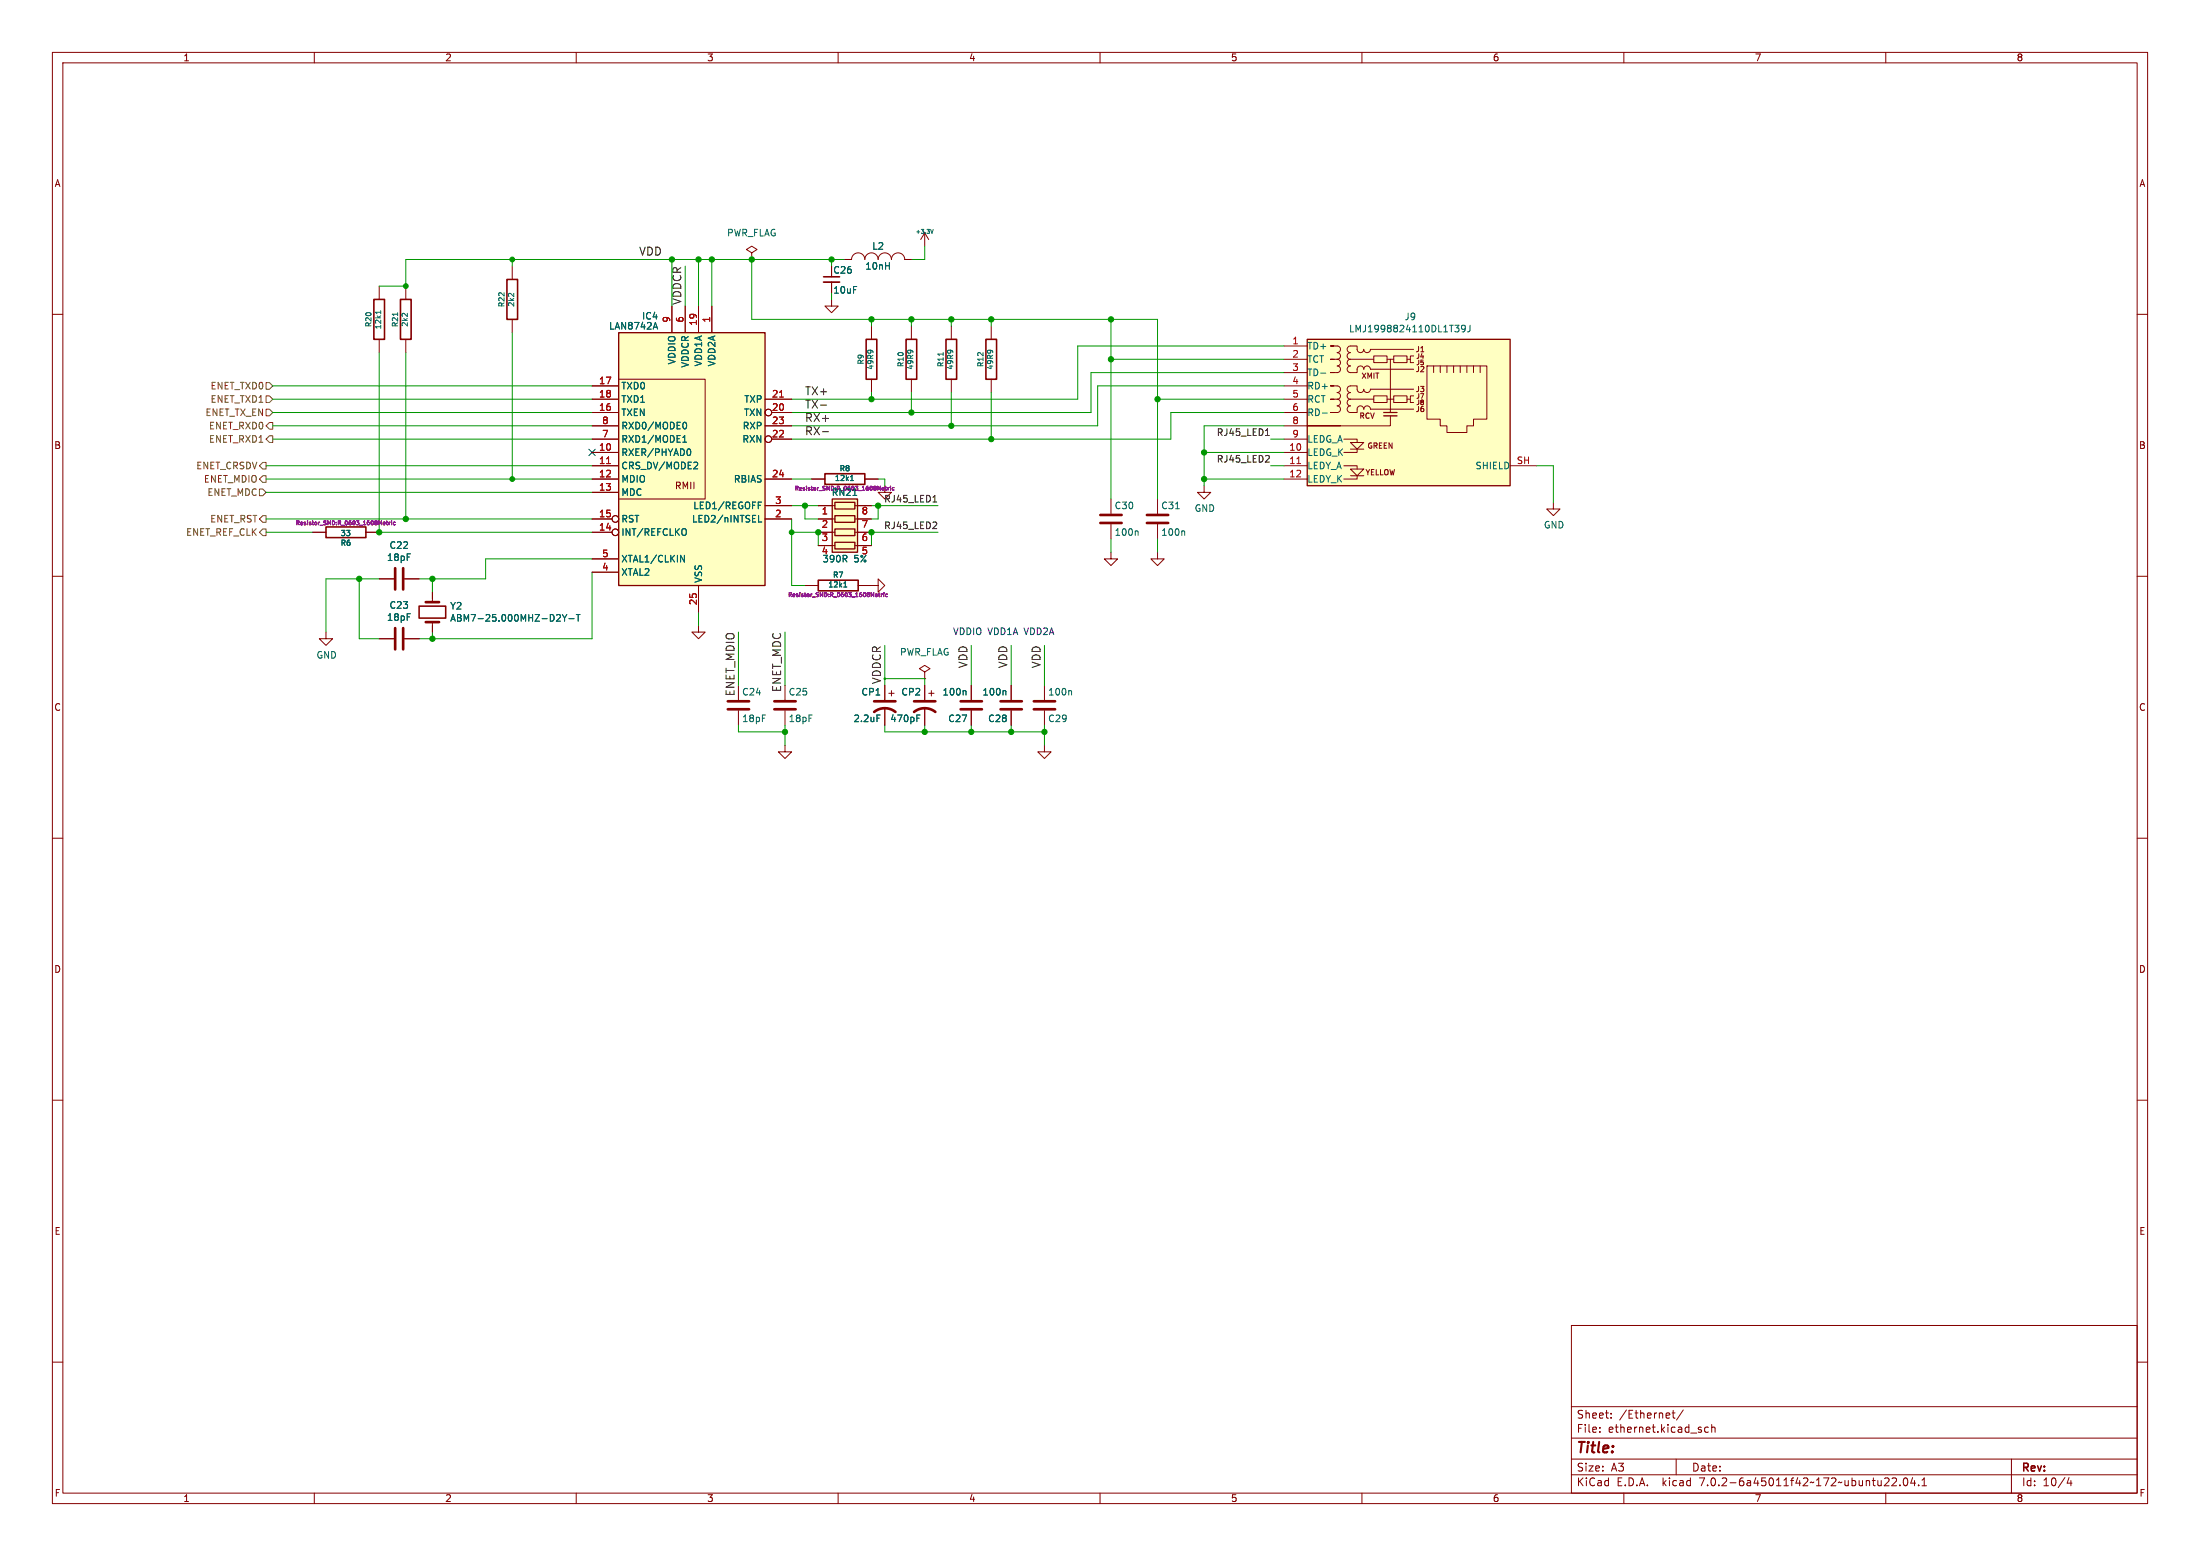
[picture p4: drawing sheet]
<svg xmlns="http://www.w3.org/2000/svg" width="420mm" height="297mm" viewBox="0 0 420 297" stroke-linecap="round" stroke-linejoin="round" font-family="sans-serif">
<g fill="none" stroke="#840000" stroke-width=".19">
<path d="M10 10h400v277h-400zM12 12h396v273h-396zM60 10v2M110 10v2M160 10v2M210 10v2M260 10v2M310 10v2M360 10v2M10 60h2M72.4 54.6v2.6M77.5 54.6v2.6"/>
<path d="M97.8 50.8v2.5M128.3 58.4v5.1M130.8 58.4v5.1M133.3 58.4v5.1M135.9 58.4v5.1M143.5 48.3l1-.7-1-.6-1 .6 1 .7v1.2M143.5 49.5h.1M158.7 57.2v1.2h1.3l-1.3 1.3-1.2-1.3h1.2M158.7 53.8v2.1M161.3 49.5h1.3a1.27 1.27 0 0 1 1.2-1.2 1.27 1.27 0 0 1 1.3 1.2 1.27 1.27 0 0 1 1.3-1.2 1.27 1.27 0 0 1 1.2 1.2 1.27 1.27 0 0 1 1.3-1.2 1.27 1.27 0 0 1 1.3 1.2 1.27 1.27 0 0 1 1.2-1.2 1.27 1.27 0 0 1 1.3 1.2h1.3M176.5 44.5l-.7 1.2M176.5 44.5v2.5"/>
<path d="M176.5 44.5l.8 1.2M408 60h2M72.4 64.8v2.5M77.5 64.8v2.5M97.8 61v2.5M113 78.7h5.1M113 73.7h5.1M113 76.2h5.1M118.1 72.4h16.5v22.9h-16.5M146 76.2h5.1M147.3 78.7h3.8M166.4 62.2v2.6"/>
<path d="M166.4 72.4v2.5M174 62.2v2.6M174 72.4v2.5M181.6 62.2v2.6M181.6 72.4v2.5M189.2 62.2v2.6M189.2 72.4v2.5M245.1 78.7h4.5M245.1 73.7h4.5M245.1 76.2h4.5M245.1 66h4.5M245.1 68.6h4.5"/>
<path d="M245.1 71.1h4.5M254.6 73.7h-.6h1.3a.64 .64 0 0 1 .6 .6 .64 .64 0 0 1-.6 .6 .64 .64 0 0 1 .6 .7 .64 .64 0 0 1-.6 .6M254.6 66h-.6h1.3a.64 .64 0 0 1 .6 .7 .64 .64 0 0 1-.6 .6 .64 .64 0 0 1 .6 .6 .64 .64 0 0 1-.6 .7M254.6 76.2h-.6h1.3M254.6 68.6h-.6h1.3M255.3 76.2a.64 .64 0 0 1 .6 .6 .64 .64 0 0 1-.6 .7 .64 .64 0 0 1 .6 .6 .64 .64 0 0 1-.6 .6h-1.3h.6M255.3 68.6a.64 .64 0 0 1 .6 .6 .64 .64 0 0 1-.6 .7 .64 .64 0 0 1 .6 .6 .64 .64 0 0 1-.6 .6h-1.3h.6M257.8 76.2a.64 .64 0 0 0-.6 .6 .64 .64 0 0 0 .6 .7 .64 .64 0 0 0-.6 .6 .64 .64 0 0 0 .6 .6h1.3v-.6a.64 .64 0 0 1 .6-.6 .64 .64 0 0 1 .6 .6 .64 .64 0 0 1 .7-.6 .64 .64 0 0 1 .6 .6h8.3M257.8 68.6a.64 .64 0 0 0-.6 .6 .64 .64 0 0 0 .6 .7 .64 .64 0 0 0-.6 .6 .64 .64 0 0 0 .6 .6h1.3v-.6a.64 .64 0 0 1 .6-.6 .64 .64 0 0 1 .6 .6 .64 .64 0 0 1 .7-.6 .64 .64 0 0 1 .6 .6h8.3M257.8 76.2h4.5M257.8 68.6h4.5M262.3 75.6h2.5v1.2h-2.5z"/>
<path d="M262.3 67.9h2.5v1.3h-2.5zM264.8 76.2h1.3M264.8 68.6h1.3M265.4 68.6v10.1M265.4 79.4v1.9h-15.8h6.3M266.1 75.6h2.5v1.2h-2.5zM266.1 67.9h2.5v1.3h-2.5zM268.6 76.2h.6M268.6 68.6h.6M269.9 75.6h-.7v1.2h.7M269.9 67.9h-.7v1.3h.7M269.9 74.3h-8.3a.64 .64 0 0 1-.6 .6 .64 .64 0 0 1-.7-.6 .64 .64 0 0 1-.6 .6 .64 .64 0 0 1-.6-.6v-.6h-1.3a.64 .64 0 0 0-.6 .6 .64 .64 0 0 0 .6 .6 .64 .64 0 0 0-.6 .7 .64 .64 0 0 0 .6 .6"/>
<path d="M269.9 66.7h-8.3a.64 .64 0 0 1-.6 .6 .64 .64 0 0 1-.7-.6 .64 .64 0 0 1-.6 .6 .64 .64 0 0 1-.6-.6v-.7h-1.3a.64 .64 0 0 0-.6 .7 .64 .64 0 0 0 .6 .6 .64 .64 0 0 0-.6 .6 .64 .64 0 0 0 .6 .7M272.4 69.9h11.4v10.1h-2.5v1.3h-1.3v1.3h-3.8v-1.3h-1.2v-1.3h-2.6zM273.7 69.9v1.2M275 69.9v1.2M276.2 69.9v1.2M277.5 69.9v1.2M278.8 69.9v1.2M280 69.9v1.2M281.3 69.9v1.2M282.6 69.9v1.2M113 86.4h5.1M113 88.9h5.1"/>
<path d="M113 91.4h5.1M113 94h5.1M113 99.1h3.8M113 83.8h5.1M113 81.3h5.1M146 91.4h5.1M146 99.1h5.1M146 81.3h5.1M146 96.5h5.1M147.3 83.8h3.8M154.9 91.4h2.6M156.2 99.1h3.2"/>
<path d="M156.2 96.5h3.2M163.2 99.1h3.2M163.2 96.5h3.2M165.1 91.4h2.5M168.9 92.7v1.3h1.3l-1.3 1.3-1.3-1.3h1.3M212.1 95.3v2.7M221 95.3v2.7M229.9 92.7v1.3h1.2l-1.2 1.3-1.3-1.3h1.3M245.1 86.4h4.5M245.1 88.9h4.5M245.1 91.4h4.5M245.1 83.8h4.5"/>
<path d="M245.1 81.3h4.5M256.5 88.9h2.6v.6M256.5 83.8h2.6v.7M257.8 90.8h2.5M257.8 85.7h2.5M257.8 84.5h2.5l-1.2 1.2zM257.8 89.5h2.5l-1.2 1.3zM259.1 85.7v.7h-2.6M259.1 90.8v.6h-2.6M288.3 88.9h5.1M296.5 95.9v1.3h1.3l-1.3 1.2-1.2-1.2h1.2M10 110h2"/>
<path d="M59.7 101.6h2.5M69.8 101.6h2.6M72.4 110.5h2.8M77.2 110.5h2.8M82.5 113v1.9M82.5 118.7v2M113 101.6h3.8M113 109.2h5.1M113 106.7h5.1M133.3 119.4v1.3h1.3l-1.3 1.2-1.2-1.2h1.2M133.3 111.8v5M153.7 111.8h2.5"/>
<path d="M156.2 101.6h3.2M156.2 104.1h3.2M163.2 101.6h3.2M163.2 104.1h3.2M163.8 111.8h3.8v-1.3l1.3 1.3-1.3 1.2v-1.2M212.1 105.4v1.3h1.3l-1.3 1.3-1.3-1.3h1.3M212.1 100.1v2.8M221 105.4v1.3h1.2l-1.2 1.3-1.3-1.3h1.3M221 100.1v2.8M408 110h2M62.2 120.7v1.2h1.3l-1.3 1.3-1.2-1.3h1.2M72.4 121.9h2.8"/>
<path d="M77.2 121.9h2.8M141 130.8v2.8M141 135.6v2.8M149.9 130.8v2.8M149.9 135.6v2.8M168.9 130.8v2.8M168.9 135.1v3.3M169.7 132.3h1M170.2 131.8v1M176.5 128.3l1-.7-1-.6-1 .6 1 .7v1.2M176.5 129.5h.1M176.5 130.8v2.8"/>
<path d="M176.5 135.1v3.3M177.3 132.3h1M177.8 131.8v1M185.4 130.8v2.8M185.4 135.6v2.8M193 130.8v2.8M193 135.6v2.8M199.4 130.8v2.8M199.4 135.6v2.8M10 160h2M149.9 142.2v1.3h1.2l-1.2 1.3-1.3-1.3h1.3M199.4 142.2v1.3h1.3l-1.3 1.3-1.3-1.3h1.3"/>
<path d="M408 160h2M10 210h2M408 210h2M10 260h2M300 253h108v32h-108zM408 260h2M300 278.5h108M300 274.5h108M300 268.5h108M305.4 273.3v.1M305.4 272.5v.1M307.6 270.6v.1"/>
<path d="M307.6 269.8v.1M319.2 269.7h.6M319.4 269.2v1.3l.4 .2M320 278.5v3M321.3 269.1l-1.2 2M326.1 272.5l-.4-.1-.3 .3 .2 .6h.5M326.8 272.5l.2-.1 .3 .1 .1 .9M326.8 271.9v1.5M384 278.5v6.5M60 285v2M110 285v2M160 285v2"/>
<path d="M210 285v2M260 285v2M300 281.5h108M310 285v2M360 285v2M360.5 282.2l.1 .2v.3l-.9 .9h.9M361.2 282.2l.6-.1 .2 .1 .1 .3-1 1.1h1M362.7 283.5v.1M363.6 282.2l.1-.1a.8 .8 0 0 1 .5 .7 .8 .8 0 0 1-.5 .8 1 1 0 0 1-.1-1.4zM365.1 282l-.3 1.1h.9M365.5 282.6v1M366.3 283.5v.1"/>
<path d="M366.9 283.6h.9M366.9 282.5l.4-.4v1.5M395 282l-.4 1.1h1M395.3 282.6v1"/>
<circle cx="146.7" cy="78.7" r=".63"/>
<circle cx="117.5" cy="99.1" r=".63"/>
<circle cx="146.7" cy="83.8" r=".63"/>
<circle cx="117.5" cy="101.6" r=".63"/>
</g>
<path d="M71.4 57.2h2v7.6h-2zM76.5 57.2h2v7.6h-2zM96.8 53.3h2v7.7h-2zM157.2 52.8h3.1M165.4 64.8h2v7.6h-2zM173 64.8h2v7.6h-2zM180.6 64.8h2v7.6h-2zM188.2 64.8h2v7.6h-2zM157.5 90.4h7.6v2.1h-7.6zM62.2 100.6h7.6v2h-7.6zM80 115.7h5.1v2.3h-5.1zM156.2 110.7h7.6v2.1h-7.6z" fill="none" stroke="#840000" stroke-width=".3"/>
<g fill="none" stroke="#006464" stroke-width=".19">
<path d="M72.7 59.3v.6M72.7 59.6h-1l.1 .1M75.9 59.7v.6M177.7 43.8l.2 .7 .3-.7M124.8 62.5h.6M125.1 61.5l.4 1.3M180 67.3v.6M252.1 71.2h1M252.4 78.8h1M277.7 62.1h.8l-.4 .5M278.3 62.6l.2 .2v.3l-.2 .3M279.7 62.6l-.2 .3-.4-.1-.1-.2 .1-.4 .4-.1 .2 .2v.7l-.2 .3-.4 .1"/>
<path d="M280.6 62.1v1.1l-.4 .2M130.4 84.4h.7M130.4 83.5l.3-.4v1.3M130.7 80.6a.68 .68 0 0 1 .4 .6 .68 .68 0 0 1-.4 .7M131.6 85.7a.79 .79 0 0 1 0 1.2M133.1 88.3l.1 .2-.1 .3-.7 .7h.8M144.8 96.4h.4M144.8 95.8h.6M144.8 98.4v1.2h.6M162.4 91.7h.5M162.5 90.9l.1-.2v1M162.8 94.6h.8"/>
<path d="M106.8 117.3l.2 .2-.1 .3-.7 .8h.8M107.4 117.3l.4 .7M107.8 118v.6M108.2 117.3l-.4 .7M108.6 118.1h1M110 117.3h.7M110.4 117.3v1.3M129.9 106l.8 1.3v-1.3M130.8 101a.9 .9 0 0 1 0 1.1M161.1 112.1h.6M161.3 111.2l.1-.2v1.1M217.1 101.3l.2 .2v.7"/>
<path d="M226 101.3l.2 .2v.7M167.4 136.5h.6M175 136.5h.6M184.2 131.8l.2 .2v.7M191.8 131.8l.2 .2v.7M204.4 131.8l.2 .2v.7"/>
</g>
<g fill="none" stroke="#840000" stroke-width=".51">
<path d="M210.1 99.8h4M210.1 98.3h4M218.9 99.8h4.1M218.9 98.3h4.1M75.4 108.5v4M75.4 119.9v4.1M77 108.5v4M77 119.9v4.1M81.3 114.9h2.5M81.3 118.7h2.5M138.9 135.4h4.1M138.9 133.9h4.1"/>
<path d="M147.8 135.4h4.1M147.8 133.9h4.1M166.9 135.9a3.3 3.3 0 0 1 4 0M166.9 133.9h4M174.5 135.9a3.3 3.3 0 0 1 4.1 0M174.5 133.9h4.1M183.4 135.4h4.1M183.4 133.9h4.1M191 135.4h4.1M191 133.9h4.1M197.4 135.4h4M197.4 133.9h4"/>
</g>
<g fill="#ffffc2" stroke="#ffffc2" stroke-width=".19">
<path d="M118.1 63.5h27.9v48.3h-27.9z"/>
<path d="M249.6 64.8h38.7v27.9h-38.7z"/>
<path d="M158.9 95.3h4.8v10.1h-4.8z"/>
</g>
<path d="M118.1 63.5h27.9v48.3h-27.9zM249.6 64.8h38.7v27.9h-38.7zM264.2 79.4h2.5M264.2 78.7h2.5M158.9 95.3h4.8v10.1h-4.8zM159.4 95.9h3.8v1.3h-3.8zM159.4 98.4h3.8v1.3h-3.8zM159.4 101h3.8v1.2h-3.8zM159.4 103.5h3.8v1.3h-3.8z" fill="none" stroke="#840000" stroke-width=".25"/>
<path d="M148.8 75.8h.8M115.8 88.5h.7M247.6 88.5h.7" fill="none" stroke="#a90000" stroke-width=".19"/>
<g fill="none" stroke="#840084" stroke-width=".19">
<path d="M73.4 99.7l.1 .1-.3 .1M73.7 99.7h.3M73.8 99.4v.7l.2 .1M74.3 99.7v.5M74.5 99.7l-.2 .1M74.7 99.4v.1M74.7 99.7v.5M75.4 99.7h-.2l-.1 .1v.3h.3M168.7 93.1l.1 .1-.4 .1M168.7 93.5v.1M169 93.1h.3M169.1 92.8v.7l.2 .1"/>
<path d="M169.5 93.1v.5M169.7 93.1l-.2 .1M170 92.8v.1M170 93.1v.5M170.4 93.1v.4h.3M170.4 93.1h.3M170.4 93.1h.1M73.5 100.1l-.1 .1M167.4 113.4l.1 .2h-.4M167.5 113.9h-.1M167.7 113.4h.3M167.8 113.1v.7l.2 .1"/>
<path d="M168.3 113.4v.5M168.5 113.4l-.2 .1M168.7 113.1v.1M168.7 113.4v.5M169.4 113.4h-.2l-.1 .1v.4h.3"/>
</g>
<path d="M157.2 53.8h3.1" fill="none" stroke="#840000" stroke-width=".33"/>
<path d="M50.8 73h.6l.7 .7-.7 .6h-.6zM50.8 78.1h.6l.7 .6-.7 .7h-.6zM50.8 75.6h.6l.7 .6-.7 .6h-.6zM49.5 93.3h.7l.6 .7-.6 .6h-.7zM50.2 90.8h.6v1.3h-.6l-.7-.7zM50.2 88.3h.6v1.2h-.6l-.7-.6zM50.2 98.4h.6v1.3h-.6l-.7-.6zM51.4 83.2h.7v1.3h-.7l-.6-.7zM51.4 80.6h.7v1.3h-.7l-.6-.6zM50.2 101h.6v1.2h-.6l-.7-.6z" fill="none" stroke="#725600" stroke-width=".19"/>
<path d="M156.6 77.3h1.2M157 82.4h1.2M178.1 95.8h.7M178.7 99.7l.1 .2v.3l-.8 .7h.8M241.6 83.1h.7M242.2 87l.1 .2v.3l-.8 .7h.8" fill="none" stroke="#0f0f0f" stroke-width=".19"/>
<g fill="none" stroke="#009600" stroke-width=".19">
<path d="M97.8 49.5v1.3M128.3 49.5v8.9M130.8 50.8v7.6M133.3 49.5v8.9M135.9 49.5v8.9M143.5 49.5v11.5h77.5v34.3M158.7 49.5v1.3M158.7 55.9v1.3M161.3 49.5h-83.8v5.1h-5.1M176.5 47v2.5h-2.5M52.1 76.2h60.9M52.1 73.7h60.9"/>
<path d="M52.1 78.7h60.9M72.4 67.3v34.3h40.6M77.5 67.3v31.8M97.8 63.5v27.9M166.4 61v1.2M166.4 74.9v1.3M174 61v1.2M174 74.9v3.8M181.6 61v1.2M181.6 74.9v6.4M189.2 61v1.2M189.2 74.9v8.9"/>
<path d="M212.1 61v34.3M212.1 68.6h33M221 76.2h24.1M245.1 66h-39.4v10.2h-54.6M245.1 73.7h-35.6v7.6h-58.4M245.1 78.7h-21.6v5.1h-72.4M245.1 71.1h-36.8v7.6h-57.2M50.8 99.1h62.2M50.8 91.4h62.2M50.8 88.9h62.2M50.8 94h62.2M52.1 83.8h60.9"/>
<path d="M52.1 81.3h60.9M151.1 91.4h3.8M151.1 96.5h5.1M151.1 99.1v12.7h2.6M153.7 96.5v2.6h2.5M166.4 96.5h12.7M167.6 96.5v2.6h-1.2M167.6 91.4h1.3v1.3M229.9 91.4h15.2M229.9 86.4h15.2M242.6 83.8h2.5M242.6 88.9h2.5"/>
<path d="M245.1 81.3h-15.2v11.4M293.4 88.9h3.1v7M50.8 101.6h8.9M68.6 110.5v11.4h3.8M72.4 110.5h-10.2v10.2M82.5 110.5v2.5M113 106.7h-20.3v3.8h-12.7M113 109.2v12.7h-33M133.3 116.8v2.6M151.1 101.6h5.1v2.5M179.1 101.6h-12.7v2.5M212.1 102.9v2.5"/>
<path d="M221 102.9v2.5M82.5 120.7v1.2M141 138.4v1.3h8.9M141 120.7v10.1M149.9 120.7v10.1M149.9 138.4v3.8M168.9 123.2v6.3h7.6v1.3M168.9 138.4v1.3h30.5M176.5 138.4v1.3M185.4 123.2v7.6M185.4 138.4v1.3M193 123.2v7.6"/>
<path d="M193 138.4v1.3M199.4 123.2v7.6M199.4 138.4v3.8"/>
</g>
<path d="M112.4 85.8l1.2 1.2M113.6 85.8l-1.2 1.2" fill="none" stroke="#000084" stroke-width=".19"/>
<g fill="#009600" stroke="#009600" stroke-width=".19">
<circle cx="193" cy="139.7" r=".5"/>
<circle cx="185.4" cy="139.7" r=".5"/>
<circle cx="176.5" cy="139.7" r=".5"/>
<circle cx="199.4" cy="139.7" r=".5"/>
<circle cx="166.4" cy="61" r=".51"/>
<circle cx="174" cy="61" r=".51"/>
<circle cx="181.6" cy="61" r=".51"/>
<circle cx="181.6" cy="81.3" r=".5"/>
<circle cx="167.6" cy="96.5" r=".51"/>
<circle cx="168.9" cy="129.5" r=".15"/>
<circle cx="166.4" cy="101.6" r=".51"/>
<circle cx="189.2" cy="61" r=".51"/>
<circle cx="189.2" cy="83.8" r=".5"/>
<circle cx="212.1" cy="68.6" r=".51"/>
<circle cx="212.1" cy="61" r=".51"/>
<circle cx="174" cy="78.7" r=".5"/>
<circle cx="166.4" cy="76.2" r=".5"/>
<circle cx="153.7" cy="96.5" r=".5"/>
<circle cx="149.9" cy="139.7" r=".5"/>
<circle cx="229.9" cy="86.4" r=".51"/>
<circle cx="229.9" cy="91.4" r=".51"/>
<circle cx="221" cy="76.2" r=".51"/>
<circle cx="151.1" cy="101.6" r=".46"/>
<circle cx="77.5" cy="54.6" r=".46"/>
<circle cx="133.4" cy="49.5" r=".51"/>
<circle cx="128.3" cy="49.5" r=".51"/>
<circle cx="97.8" cy="49.5" r=".46"/>
<circle cx="135.9" cy="49.5" r=".51"/>
<circle cx="143.5" cy="49.5" r=".51"/>
<circle cx="82.6" cy="121.9" r=".51"/>
<circle cx="97.8" cy="91.4" r=".46"/>
<circle cx="72.4" cy="101.6" r=".51"/>
<circle cx="77.5" cy="99.1" r=".51"/>
<circle cx="68.6" cy="110.5" r=".51"/>
<circle cx="82.6" cy="110.5" r=".51"/>
<circle cx="156.2" cy="101.6" r=".51"/>
<circle cx="158.7" cy="49.5" r=".5"/>
</g>
<text font-size="2.8" fill="#840000" x="301" y="277.8">Title:</text>
<g font-size="2.1" fill="#0f0f0f">
<text x="121.9" y="48.9">VDD</text>
<text x="130.2" y="58.3" transform="rotate(-90 130.2 58.3)">VDDCR</text>
<text x="153.7" y="75.6">TX+</text>
<text x="153.7" y="80.6">RX+</text>
<text x="153.7" y="78.1">TX-</text>
<text x="153.7" y="83.2">RX-</text>
<text x="184.8" y="127.6" transform="rotate(-90 184.8 127.6)">VDD</text>
<text x="192.4" y="127.6" transform="rotate(-90 192.4 127.6)">VDD</text>
<text x="198.7" y="127.6" transform="rotate(-90 198.7 127.6)">VDD</text>
<text x="140.3" y="133" transform="rotate(-90 140.3 133)">ENET_MDIO</text>
<text x="149.2" y="132.2" transform="rotate(-90 149.2 132.2)">ENET_MDC</text>
</g>
<text font-size="2.1" fill="#009600" x="168.3" y="130.7" transform="rotate(-90 168.3 130.7)">VDDCR</text>
<g font-size="2.1" fill="#840000">
<text x="301" y="273.6">File:</text>
<text x="301" y="270.9">Sheet:</text>
<text x="307" y="273.6">ethernet.kicad_sch</text>
<text x="309.1" y="270.9">/Ethernet/</text>
<text x="301" y="281">Size:</text>
<text x="307.6" y="281">A3</text>
<text x="323" y="281">Date:</text>
<text x="386" y="281.2">Rev:</text>
<text x="301" y="283.8">KiCad</text>
<text x="308.6" y="283.8">E.D.A.</text>
<text x="317.4" y="283.8">kicad</text>
<text x="324.5" y="283.8">7.0.2-6a45011f42~172~ubuntu22.04.1</text>
<text x="386" y="283.8">Id:</text>
<text x="390" y="283.8">10/4</text>
</g>
<g font-size="1.8" fill="#840000">
<text x="35" y="11.8">1</text>
<text x="85" y="11.8">2</text>
<text x="135" y="11.8">3</text>
<text x="185" y="11.8">4</text>
<text x="235" y="11.8">5</text>
<text x="285" y="11.8">6</text>
<text x="335" y="11.8">7</text>
<text x="385" y="11.8">8</text>
<text x="10.4" y="35.8">A</text>
<text x="408.4" y="35.8">A</text>
<text x="159" y="52.4">C26</text>
<text x="10.3" y="85.8">B</text>
<text x="408.3" y="85.8">B</text>
<text x="128.8" y="93.5">RMII</text>
<text x="10.3" y="135.8">C</text>
<text x="408.3" y="135.8">C</text>
<text x="10.3" y="185.8">D</text>
<text x="408.3" y="185.8">D</text>
<text x="10.4" y="235.8">E</text>
<text x="408.3" y="235.8">E</text>
<text x="10.4" y="285.8">F</text>
<text x="35" y="286.8">1</text>
<text x="85" y="286.8">2</text>
<text x="135" y="286.8">3</text>
<text x="185" y="286.8">4</text>
<text x="235" y="286.8">5</text>
<text x="285" y="286.8">6</text>
<text x="335" y="286.8">7</text>
<text x="385" y="286.8">8</text>
<text x="408.4" y="285.8">F</text>
</g>
<g font-size="1.8" fill="#006464">
<text x="138.7" y="45.3">PWR_FLAG</text>
<text x="166.5" y="47.8">L2</text>
<text x="165.1" y="51.6">10nH</text>
<text x="159" y="56.2">10uF</text>
<text x="116.2" y="63.1">LAN8742A</text>
<text x="122.5" y="61.2">IC4</text>
<text x="257.5" y="63.6">LMJ1998824110DL1T39J</text>
<text x="268.1" y="61.3">J9</text>
<text x="129.1" y="69.7" transform="rotate(-90 129.1 69.7)">VDDIO</text>
<text x="131.6" y="70.3" transform="rotate(-90 131.6 70.3)">VDDCR</text>
<text x="134.2" y="70.1" transform="rotate(-90 134.2 70.1)">VDD1A</text>
<text x="136.7" y="70.1" transform="rotate(-90 136.7 70.1)">VDD2A</text>
<text x="249.6" y="66.9">TD+</text>
<text x="249.6" y="69.4">TCT</text>
<text x="249.6" y="71.9">TD-</text>
<text x="118.6" y="74.5">TXD0</text>
<text x="118.6" y="77">TXD1</text>
<text x="142" y="77">TXP</text>
<text x="249.6" y="74.5">RD+</text>
<text x="249.6" y="77">RCT</text>
<text x="118.6" y="79.6">TXEN</text>
<text x="118.6" y="82.1">RXD0/MODE0</text>
<text x="141.7" y="82.1">RXP</text>
<text x="141.9" y="79.6">TXN</text>
<text x="249.6" y="79.6">RD-</text>
<text x="118.6" y="87.2">RXER/PHYAD0</text>
<text x="118.6" y="89.7">CRS_DV/MODE2</text>
<text x="118.6" y="84.6">RXD1/MODE1</text>
<text x="141.6" y="84.6">RXN</text>
<text x="249.6" y="87.2">LEDG_K</text>
<text x="249.6" y="89.7">LEDY_A</text>
<text x="249.6" y="84.6">LEDG_A</text>
<text x="281.5" y="89.7">SHIELD</text>
<text x="118.6" y="92.3">MDIO</text>
<text x="118.6" y="94.8">MDC</text>
<text x="140" y="92.3">RBIAS</text>
<text x="158.7" y="94.8">RN21</text>
<text x="249.6" y="92.3">LEDY_K</text>
<text x="118.6" y="99.9">RST</text>
<text x="132" y="99.9">LED2/nINTSEL</text>
<text x="132.2" y="97.3">LED1/REGOFF</text>
<text x="212.7" y="97.3">C30</text>
<text x="221.6" y="97.3">C31</text>
<text x="228" y="97.9">GND</text>
<text x="294.7" y="101">GND</text>
<text x="73.8" y="107.2">18pF</text>
<text x="74.3" y="104.9">C22</text>
<text x="118.6" y="102.4">INT/REFCLKO</text>
<text x="118.6" y="107.5">XTAL1/CLKIN</text>
<text x="157" y="107.5">390R</text>
<text x="163" y="107.5">5%</text>
<text x="212.7" y="102.4">100n</text>
<text x="221.6" y="102.4">100n</text>
<text x="118.6" y="110">XTAL2</text>
<text x="134.2" y="111.3" transform="rotate(-90 134.2 111.3)">VSS</text>
<text x="73.8" y="118.7">18pF</text>
<text x="74.3" y="116.3">C23</text>
<text x="85.9" y="116.5">Y2</text>
<text x="85.9" y="118.8">ABM7-25.000MHZ-D2Y-T</text>
<text x="60.4" y="125.9">GND</text>
<text x="171.7" y="125.3">PWR_FLAG</text>
<text x="141.6" y="132.9">C24</text>
<text x="141.6" y="138">18pF</text>
<text x="150.5" y="132.9">C25</text>
<text x="150.5" y="138">18pF</text>
<text x="162.9" y="138">2.2uF</text>
<text x="164.4" y="132.9">CP1</text>
<text x="169.9" y="138">470pF</text>
<text x="172" y="132.9">CP2</text>
<text x="179.9" y="132.9">100n</text>
<text x="181" y="138">C27</text>
<text x="187.5" y="132.9">100n</text>
<text x="188.6" y="138">C28</text>
<text x="200" y="138">C29</text>
<text x="200" y="132.9">100n</text>
</g>
<g font-size="1.8" fill="#a90000">
<text x="128" y="61.6" transform="rotate(-90 128 61.6)">9</text>
<text x="130.6" y="61.6" transform="rotate(-90 130.6 61.6)">6</text>
<text x="133.1" y="62.2" transform="rotate(-90 133.1 62.2)">19</text>
<text x="135.6" y="61.6" transform="rotate(-90 135.6 61.6)">1</text>
<text x="246.7" y="65.8">1</text>
<text x="246.7" y="68.3">2</text>
<text x="246.7" y="70.9">3</text>
<text x="114.3" y="73.4">17</text>
<text x="114.3" y="75.9">18</text>
<text x="147.3" y="75.9">21</text>
<text x="246.7" y="73.4">4</text>
<text x="246.7" y="75.9">5</text>
<text x="114.3" y="78.5">16</text>
<text x="114.9" y="83.6">7</text>
<text x="114.9" y="81">8</text>
<text x="147.3" y="78.5">20</text>
<text x="147.3" y="83.6">22</text>
<text x="147.3" y="81">23</text>
<text x="246.7" y="78.5">6</text>
<text x="246.7" y="81">8</text>
<text x="246.7" y="83.6">9</text>
<text x="114.3" y="86.1">10</text>
<text x="114.3" y="88.6">11</text>
<text x="246.1" y="86.1">10</text>
<text x="246.1" y="88.6">11</text>
<text x="289.5" y="88.6">SH</text>
<text x="114.3" y="91.2">12</text>
<text x="114.3" y="93.7">13</text>
<text x="147.3" y="91.2">24</text>
<text x="246.1" y="91.2">12</text>
<text x="114.3" y="101.3">14</text>
<text x="114.3" y="98.8">15</text>
<text x="147.9" y="98.8">2</text>
<text x="147.9" y="96.3">3</text>
<text x="156.8" y="98.4">1</text>
<text x="156.8" y="101">2</text>
<text x="164.4" y="101">7</text>
<text x="164.4" y="98.4">8</text>
<text x="114.9" y="106.4">5</text>
<text x="156.8" y="103.5">3</text>
<text x="156.8" y="106">4</text>
<text x="164.4" y="106">5</text>
<text x="164.4" y="103.5">6</text>
<text x="114.9" y="109">4</text>
<text x="133.1" y="115.6" transform="rotate(-90 133.1 115.6)">25</text>
</g>
<g font-size="1.8" fill="#725600">
<text x="40.1" y="74.5">ENET_TXD0</text>
<text x="40.1" y="77">ENET_TXD1</text>
<text x="39.1" y="79.6">ENET_TX_EN</text>
<text x="39.8" y="82.1">ENET_RXD0</text>
<text x="37.4" y="89.7">ENET_CRSDV</text>
<text x="39.8" y="84.6">ENET_RXD1</text>
<text x="38.8" y="92.3">ENET_MDIO</text>
<text x="39.5" y="94.8">ENET_MDC</text>
<text x="40" y="99.9">ENET_RST</text>
<text x="35.4" y="102.4">ENET_REF_CLK</text>
</g>
<g font-size="1.8" fill="#0f0f0f">
<text x="232.2" y="83.3">RJ45_LED1</text>
<text x="232.2" y="88.4">RJ45_LED2</text>
<text x="168.7" y="96">RJ45_LED1</text>
<text x="168.7" y="101.1">RJ45_LED2</text>
</g>
<text font-size="1.8" fill="#0000c2" x="181.8" y="121.3">VDDIO VDD1A VDD2A</text>
<g font-size="1.4" fill="#006464">
<text x="96.5" y="58.7" transform="rotate(-90 96.5 58.7)">R22</text>
<text x="98.3" y="58.6" transform="rotate(-90 98.3 58.6)">2k2</text>
<text x="71.1" y="62.5" transform="rotate(-90 71.1 62.5)">R20</text>
<text x="72.9" y="62.9" transform="rotate(-90 72.9 62.9)">12k1</text>
<text x="76.1" y="62.5" transform="rotate(-90 76.1 62.5)">R21</text>
<text x="78" y="62.5" transform="rotate(-90 78 62.5)">2k2</text>
<text x="165" y="69.7" transform="rotate(-90 165 69.7)">R9</text>
<text x="166.9" y="70.7" transform="rotate(-90 166.9 70.7)">49R9</text>
<text x="172.7" y="70.1" transform="rotate(-90 172.7 70.1)">R10</text>
<text x="174.5" y="70.7" transform="rotate(-90 174.5 70.7)">49R9</text>
<text x="180.3" y="70.1" transform="rotate(-90 180.3 70.1)">R11</text>
<text x="182.1" y="70.7" transform="rotate(-90 182.1 70.7)">49R9</text>
<text x="187.9" y="70.1" transform="rotate(-90 187.9 70.1)">R12</text>
<text x="189.8" y="70.7" transform="rotate(-90 189.8 70.7)">49R9</text>
<text x="159.3" y="92">12k1</text>
<text x="160.2" y="90.1">R8</text>
<text x="65" y="102.5">33</text>
<text x="65" y="104.3">R6</text>
<text x="158" y="112.3">12k1</text>
<text x="158.9" y="110.4">R7</text>
</g>
<g font-size="1.4" fill="#840000">
<text x="270.2" y="67.4">J1</text>
<text x="270.2" y="71.2">J2</text>
<text x="259.8" y="72.5">XMIT</text>
<text x="270.2" y="75">J3</text>
<text x="259.4" y="80.1">RCV</text>
<text x="270.2" y="78.8">J6</text>
<text x="261" y="85.8">GREEN</text>
<text x="260.6" y="90.9">YELLOW</text>
</g>
<g font-size="1.2" fill="#840000">
<text x="270.3" y="68.6">J4</text>
<text x="270.3" y="69.8">J5</text>
<text x="270.3" y="76.3">J7</text>
<text x="270.3" y="77.5">J8</text>
</g>
<text font-size="1.1" fill="#006464" x="174.7" y="44.8">+3.3V</text>
<g font-size="1.1" fill="#840084">
<text x="151.6" y="93.8">Resistor_SMD:R_0603_1608Metric</text>
<text x="56.4" y="100.4">Resistor_SMD:R_0603_1608Metric</text>
<text x="150.4" y="114.1">Resistor_SMD:R_0603_1608Metric</text>
</g>
</svg>
